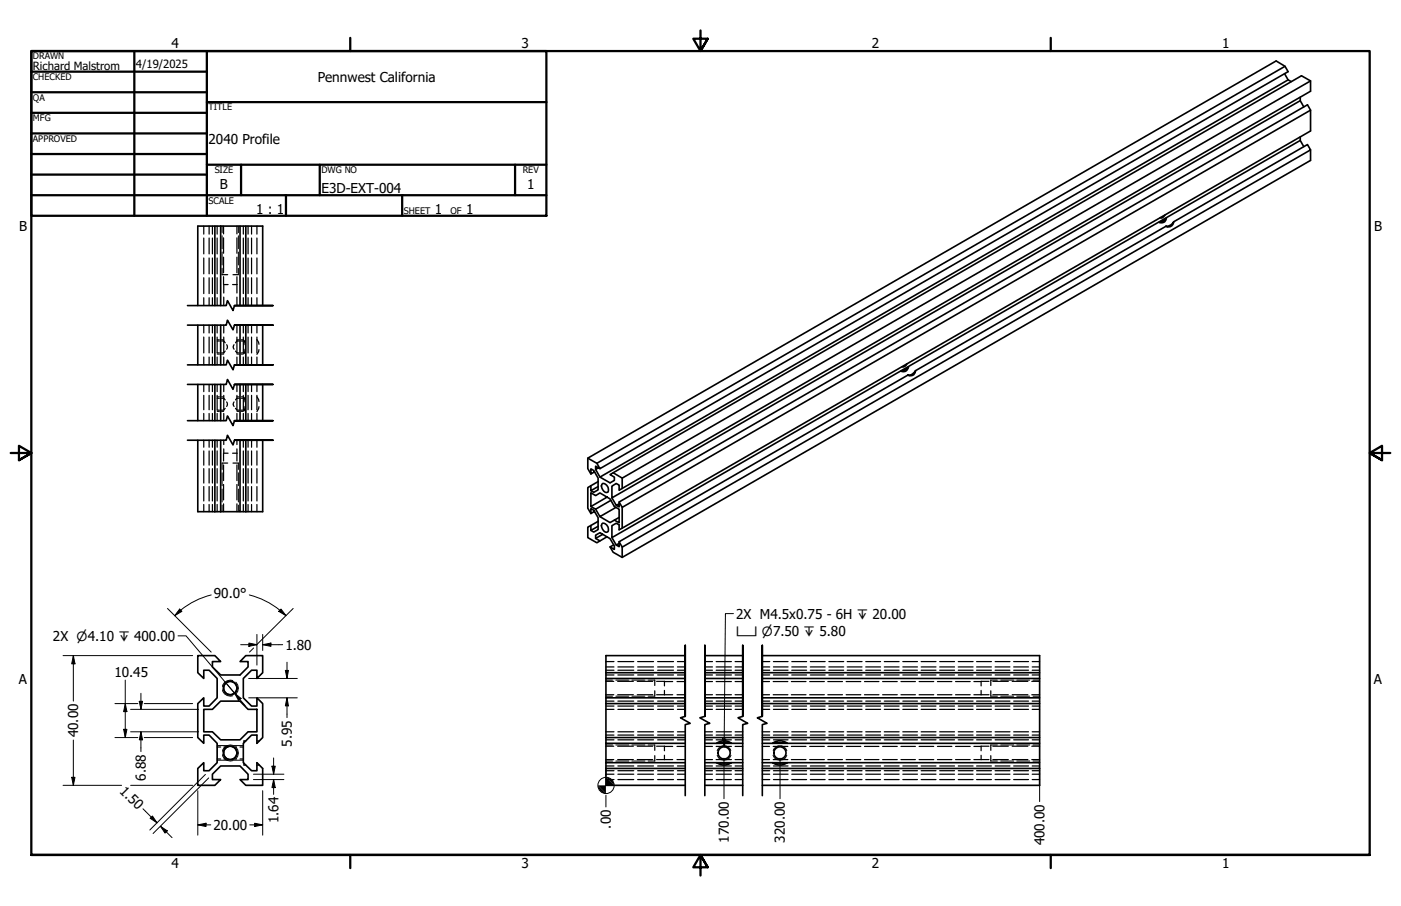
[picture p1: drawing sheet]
<svg xmlns="http://www.w3.org/2000/svg" width="432mm" height="279mm" viewBox="0 0 432 279" stroke-linecap="round" stroke-linejoin="round" font-family="sans-serif">
<!-- layer: Hidden Narrow (ANSI) -->
<g fill="none" stroke="#000" stroke-width=".31">
<path d="M68.5 69.7v2.1M68.5 72.7v4M68.5 77.7v4M73.5 69.7v2.1M73.5 72.7v4M73.5 77.7v4M68.5 82.7v2M73.5 82.7v2M66.9 104.8h.7M66.9 109.2h.7M68.3 104.8h.7M68.3 109.2h.7"/>
<path d="M73 104.8h.7M73 109.2h.7M74.4 104.8h.6M74.4 109.2h.6M66.9 122.4h.7M66.9 126.9h.7M68.3 122.4h.7M68.3 126.9h.7M73 122.4h.7M73 126.9h.7M74.4 122.4h.6M74.4 126.9h.6"/>
<path d="M68.5 142.8v2M68.5 145.8v4M68.5 150.8v4M68.5 155.8v2M73.5 142.8v2M73.5 145.8v4M73.5 150.8v4M73.5 155.8v2M68.6 212.7a2.37 2.37 0 0 0 3.2 1.9M71.8 209.9a2.45 2.45 0 0 0-3.2 1.8M72.6 210.4a2.47 2.47 0 0 1 0 3.7M186.8 209.7h2"/>
<path d="M186.8 214.7h2M189.8 209.7h4M189.8 214.7h4M194.8 209.7h4M194.8 214.7h4M199.8 209.7h2M199.8 214.7h2M305.4 209.7h2M305.4 214.7h2M308.4 209.7h4M308.4 214.7h4M313.4 209.7h4"/>
<path d="M313.4 214.7h4M318.4 209.7h2M318.4 214.7h2M66.9 229.9h3.3M66.9 234.4h3.3M68.6 232.7a2.37 2.37 0 0 0 3.2 1.9M71.8 229.9a2.45 2.45 0 0 0-3.2 1.8M71.8 229.9h3.2M71.8 234.4h3.2M72.6 230.4a2.47 2.47 0 0 1 0 3.7M186.8 229.7h2M186.8 234.7h2"/>
<path d="M189.8 229.7h4M189.8 234.7h4M194.8 229.7h4M194.8 234.7h4M199.8 229.7h2M199.8 234.7h2M221 232.9a2.25 2.25 0 0 0 2.2 1.5 2.25 2.25 0 0 0 2.1-1.5M221 231.5a2.18 2.18 0 0 1 2.1-1.5 2.18 2.18 0 0 1 2.1 1.5M238.3 232.9a2.25 2.25 0 0 0 2.1 1.5 2.25 2.25 0 0 0 2.1-1.5M238.3 231.5a2.18 2.18 0 0 1 2.1-1.6 2.18 2.18 0 0 1 2.1 1.6M305.4 229.7h2M305.4 234.7h2"/>
<path d="M308.4 229.7h4M308.4 234.7h4M313.4 229.7h4M313.4 234.7h4M318.4 229.7h2M318.4 234.7h2"/>
</g>
<!-- layer: Hidden (ANSI) -->
<g fill="none" stroke="#000" stroke-width=".38">
<path d="M62.8 69.7v2.5M62.8 73.4v4.9M62.8 79.6v4.9M64.5 69.7v2.5M64.5 73.4v4.9M64.5 79.6v4.9M65.5 69.7v2.5M65.5 73.4v4.9M65.5 79.6v4.9M66.9 69.7v2.5M66.9 73.4v4.9M66.9 79.6v4.9"/>
<path d="M68.9 69.7v2.4M68.9 73.3v4.8M68.9 79.3v4.8M73 69.7v2.4M73 73.3v4.8M73 79.3v4.8M75 69.7v2.5M75 73.4v4.9M75 79.6v4.9M76.5 69.7v2.5M76.5 73.4v4.9M76.5 79.6v4.9"/>
<path d="M77.5 69.7v2.5M77.5 73.4v4.9M77.5 79.6v4.9M79.2 69.7v2.5M79.2 73.4v4.9M79.2 79.6v4.9M62.8 85.7v4.9M62.8 91.8v2.4M64.5 85.7v4.9M64.5 91.8v2.4M65.5 85.7v4.9M65.5 91.8v2.4"/>
<path d="M66.9 85.7v4.9M66.9 91.8v2.4M68.5 84.7h1.7M68.9 85.3v2.5h1.4M69 87.8v2.6M69 91.6v2.6M71.7 87.8h1.3M71.8 84.7h1.7M73 85.3v5.1M73 91.6v2.6M75 85.7v4.9M75 91.8v2.4"/>
<path d="M76.5 85.7v4.9M76.5 91.8v2.4M77.5 85.7v4.9M77.5 91.8v2.4M79.2 85.7v4.9M79.2 91.8v2.4M62.8 100.3v2.4M62.8 103.9v4.9M62.8 110.1v2.4M62.8 118.6v2.2M64.5 100.3v2.4M64.5 103.9v4.9"/>
<path d="M64.5 110.1v2.4M64.5 118.6v2.2M65.5 100.3v2.4M65.5 103.9v4.9M65.5 110.1v2.4M65.5 118.6v2.2M66.9 105.2h.7M66.9 103.9v4.9h.7M66.9 100.3v2.4M66.9 110.1v2.4M66.9 118.6v2.2M68.3 105.2h.7l.4 .5"/>
<path d="M68.3 108.8h.7M69 100.3v2.4M69 103.9v4.9M69 110.1v2.4M69 118.6v2.2M69.4 108.3l-.4 .5M69.8 106.3a1.09 1.09 0 0 1 0 1.4M72.1 106.3a1.09 1.09 0 0 0 0 1.4M72.6 108.3l.4 .5M73 100.3v2.4M73 103.9v4.9M73 110.1v2.4"/>
<path d="M73 118.6v2.2M73 108.8h.7M73.7 105.2h-.7l-.4 .5M74.4 105.2h.6M75 103.9v4.9h-.6M75 100.3v2.4M75 110.1v2.4M75 118.6v2.2M75.2 107.7v1.3l.5-1.3M75.2 106.3v-1.3l.5 1.3M76.5 100.3v2.4M76.5 103.9v4.9"/>
<path d="M76.5 110.1v2.4M76.5 118.6v2.2M77.5 100.3v2.4M77.5 103.9v4.9M77.5 110.1v2.4M77.5 118.6v2.2M79.2 104.7l.6 1.5M79.2 100.3v2.4M79.2 103.9v4.9M79.2 110.1v2.4M79.2 118.6v2.2M79.8 107.8l-.6 1.5"/>
<path d="M62.8 121.9v4.5M62.8 127.5v2.2M62.8 135.8v2.1M62.8 139.1v4.3M64.5 121.9v4.5M64.5 127.5v2.2M64.5 135.8v2.1M64.5 139.1v4.3M65.5 121.9v4.5M65.5 127.5v2.2M65.5 135.8v2.1M65.5 139.1v4.3"/>
<path d="M66.9 122.8h.7M66.9 126.5h.7M66.9 121.9v4.5M66.9 127.5v2.2M66.9 135.8v2.1M66.9 139.1v4.3M68.3 122.8h.7l.4 .5M69 121.9v4.5M69 127.5v2.2M69 135.8v1.3M69 138.4v1.4M69.4 125.9l-.4 .6h-.7"/>
<path d="M69.8 124a1.09 1.09 0 0 1 0 1.3M70.3 139.8h-1.4v2.4M71.7 139.8h1.3M72.1 124a1.09 1.09 0 0 0 0 1.3M72.6 125.9l.4 .6h.7M73 121.9v4.5M73 127.5v2.2M73 135.8v1.3M73 138.4v3.8M73.7 122.8h-.7l-.4 .5M74.4 122.8h.6M74.4 126.5h.6"/>
<path d="M75 121.9v4.5M75 127.5v2.2M75 135.8v2.1M75 139.1v4.3M75.2 125.3v1.4l.5-1.4M75.2 124v-1.4l.5 1.4M76.5 121.9v4.5M76.5 127.5v2.2M76.5 135.8v2.1M76.5 139.1v4.3M77.5 121.9v4.5M77.5 127.5v2.2"/>
<path d="M77.5 135.8v2.1M77.5 139.1v4.3M79.2 122.4l.6 1.4M79.2 121.9v4.5M79.2 127.5v2.2M79.2 135.8v2.1M79.2 139.1v4.3M79.8 125.4l-.6 1.5M62.8 144.5v4.5M62.8 150.1v4.4M62.8 155.6v2.2M64.5 144.5v4.5"/>
<path d="M64.5 150.1v4.4M64.5 155.6v2.2M65.5 144.5v4.5M65.5 150.1v4.4M65.5 155.6v2.2M66.9 144.5v4.5M66.9 150.1v4.4M66.9 155.6v2.2M68.5 142.8h1.7M68.9 143.4v4.8M68.9 149.4v4.8M68.9 155.4v2.4"/>
<path d="M71.8 142.8h1.7M73 143.4v4.8M73 149.4v4.8M73 155.4v2.4M75 144.5v4.5M75 150.1v4.4M75 155.6v2.2M76.5 144.5v4.5M76.5 150.1v4.4M76.5 155.6v2.2M77.5 144.5v4.5M77.5 150.1v4.4"/>
<path d="M77.5 155.6v2.2M79.2 144.5v4.5M79.2 150.1v4.4M79.2 155.6v2.2M186.8 210.1h2.4M186.8 214.2h2.4M186.8 216.2h2.4M186.8 218.8h2.4M186.8 208.2h2.4M186.8 205.7h2.4M186.8 204h2.4M186.8 206.7h2.4"/>
<path d="M186.8 217.7h2.4M190.4 210.1h4.8M190.4 214.2h4.8M190.4 216.2h4.9M190.4 218.8h4.9M190.4 208.2h4.9M190.4 205.7h4.9M190.4 204h4.9M190.4 206.7h4.9M190.4 217.7h4.9M196.4 210.1h4.8M196.4 214.2h4.8"/>
<path d="M196.5 216.2h4.9M196.5 218.8h4.9M196.5 208.2h4.9M196.5 205.7h4.9M196.5 204h4.9M196.5 206.7h4.9M196.5 217.7h4.9M201.8 209.7v1.7M201.8 213v1.7M202.4 210.1h2.4v1.4M202.4 214.2h4.9M202.7 216.2h4.9"/>
<path d="M202.7 218.8h4.9M202.7 208.2h4.9M202.7 205.7h4.9M202.7 204h4.9M202.7 206.7h4.9M202.7 217.7h4.9M204.8 212.9v1.3M204.8 210.2h2.5M208.7 214.2h2.5M208.7 210.2h2.5M208.8 216.2h2.4M208.8 218.8h2.4"/>
<path d="M208.8 208.2h2.4M208.8 205.7h2.4M208.8 204h2.4M208.8 206.7h2.4M208.8 217.7h2.4M217.2 214.2h2.4M217.2 216.2h2.4M217.2 218.8h2.4M217.2 208.2h2.4M217.2 205.7h2.4M217.2 204h2.4M217.2 206.7h2.4"/>
<path d="M217.2 217.7h2.4M217.2 210.2h2.4M220.7 214.2h4.7M220.7 216.2h4.7M220.7 218.8h4.7M220.7 208.2h4.7M220.7 205.7h4.7M220.7 204h4.7M220.7 206.7h4.7M220.7 217.7h4.7M220.7 210.2h4.7M226.6 214.2h2.3"/>
<path d="M226.6 216.2h2.3M226.6 218.8h2.3M226.6 208.2h2.3M226.6 205.7h2.3M226.6 204h2.3M226.6 206.7h2.3M226.6 217.7h2.3M226.6 210.2h2.3M234.9 214.2h2.3M234.9 216.2h2.3M234.9 218.8h2.3M234.9 208.2h2.3"/>
<path d="M234.9 205.7h2.3M234.9 204h2.3M234.9 206.7h2.3M234.9 217.7h2.3M234.9 210.2h2.3M238.3 214.2h4.5M238.3 210.2h4.5M238.4 216.2h4.5M238.4 218.8h4.5M238.4 208.2h4.5M238.4 205.7h4.5M238.4 204h4.5"/>
<path d="M238.4 206.7h4.5M238.4 217.7h4.5M243.9 214.2h4.5M243.9 210.2h4.5M244 216.2h4.6M244 218.8h4.6M244 208.2h4.6M244 205.7h4.6M244 204h4.6M244 206.7h4.6M244 217.7h4.6M249.6 214.2h4.5"/>
<path d="M249.6 210.2h4.5M249.7 216.2h4.6M249.7 218.8h4.6M249.7 208.2h4.6M249.7 205.7h4.6M249.7 204h4.6M249.7 206.7h4.6M249.7 217.7h4.6M255.1 214.2h4.6M255.1 210.2h4.6M255.5 216.2h4.5M255.5 218.8h4.5"/>
<path d="M255.5 208.2h4.5M255.5 205.7h4.5M255.5 204h4.5M255.5 206.7h4.5M255.5 217.7h4.5M260.8 214.2h4.5M260.8 210.2h4.5M261.1 216.2h4.6M261.1 218.8h4.6M261.1 208.2h4.6M261.1 205.7h4.6M261.1 204h4.6"/>
<path d="M261.1 206.7h4.6M261.1 217.7h4.6M266.4 214.2h4.5M266.4 210.2h4.5M266.8 216.2h4.6M266.8 218.8h4.6M266.8 208.2h4.6M266.8 205.7h4.6M266.8 204h4.6M266.8 206.7h4.6M266.8 217.7h4.6M272 214.2h4.5"/>
<path d="M272 210.2h4.5M272.5 216.2h4.6M272.5 218.8h4.6M272.5 208.2h4.6M272.5 205.7h4.6M272.5 204h4.6M272.5 206.7h4.6M272.5 217.7h4.6M277.7 214.2h4.4M277.7 210.2h4.4M278.3 216.2h4.5M278.3 218.8h4.5"/>
<path d="M278.3 208.2h4.5M278.3 205.7h4.5M278.3 204h4.5M278.3 206.7h4.5M278.3 217.7h4.5M283.3 214.2h4.5M283.3 210.2h4.5M283.9 216.2h4.6M283.9 218.8h4.6M283.9 208.2h4.6M283.9 205.7h4.6M283.9 204h4.6"/>
<path d="M283.9 206.7h4.6M283.9 217.7h4.6M288.9 214.2h4.5M288.9 210.2h4.5M289.6 216.2h4.6M289.6 218.8h4.6M289.6 208.2h4.6M289.6 205.7h4.6M289.6 204h4.6M289.6 206.7h4.6M289.6 217.7h4.6M294.5 214.2h4.5"/>
<path d="M294.5 210.2h4.5M295.3 216.2h4.6M295.3 218.8h4.6M295.3 208.2h4.6M295.3 205.7h4.6M295.3 204h4.6M295.3 206.7h4.6M295.3 217.7h4.6M300.2 214.2h4.6M300.2 210.2h2.2M301 216.2h4.6M301 218.8h4.6"/>
<path d="M301 208.2h4.6M301 205.7h4.6M301 204h4.6M301 206.7h4.6M301 217.7h4.6M302.4 212.9v1.3M304.8 210.1h-2.4v1.4M305.4 209.7v1.7M305.4 213v1.7M306 210.1h4.8M306 214.2h4.8M306.7 216.2h4.6"/>
<path d="M306.7 218.8h4.6M306.7 208.2h4.6M306.7 205.7h4.6M306.7 204h4.6M306.7 206.7h4.6M306.7 217.7h4.6M312 210.1h4.8M312 214.2h4.8M312.4 216.2h4.6M312.4 218.8h4.6M312.4 208.2h4.6M312.4 205.7h4.6"/>
<path d="M312.4 204h4.6M312.4 206.7h4.6M312.4 217.7h4.6M318 210.1h2.4M318 214.2h2.4M318.1 216.2h2.3M318.1 218.8h2.3M318.1 208.2h2.3M318.1 205.7h2.3M318.1 204h2.3M318.1 206.7h2.3M318.1 217.7h2.3"/>
<path d="M66.9 230.4h1.1M66.9 234.1h1.1M69 230.4h1.1M69 234.1h1.1M71.9 230.4h1M71.9 234.1h1M74 230.4h1M74 234.1h1M75.2 228.9v.1M75.2 235.3v.3M75.2 235.8l.2 .2M75.4 228.5l-.2 .2"/>
<path d="M75.6 236h.2M75.6 228.5h.2M79.2 236h.2M79.2 228.5h.2M79.7 236h.2M79.7 228.5h.2M186.8 230.1h2.4M186.8 234.3h2.4M186.8 226.7h2.4M186.8 228.2h2.4M186.8 225.7h2.4M186.8 237.7h2.4"/>
<path d="M186.8 238.8h2.4M186.8 236.2h2.4M190.4 230.1h4.8M190.4 234.3h4.8M190.4 226.7h4.9M190.4 228.2h4.9M190.4 225.7h4.9M190.4 237.7h4.9M190.4 238.8h4.9M190.4 236.2h4.9M196.4 230.1h4.8M196.4 234.3h4.8"/>
<path d="M196.5 226.7h4.9M196.5 228.2h4.9M196.5 225.7h4.9M196.5 237.7h4.9M196.5 238.8h4.9M196.5 236.2h4.9M201.8 229.7v1.7M201.8 233v1.7M202.4 230.1l4.9 .1M202.4 234.3h4.9M202.7 226.7h4.9M202.7 228.2h4.9"/>
<path d="M202.7 225.7h4.9M202.7 237.7h4.9M202.7 238.8h4.9M202.7 236.2h4.9M204.8 230.1v1.4M204.8 232.9v1.4M208.7 230.2h2.5M208.7 234.3h2.5M208.8 226.7h2.4M208.8 228.2h2.4M208.8 225.7h2.4M208.8 237.7h2.4"/>
<path d="M208.8 238.8h2.4M208.8 236.2h2.4M217.2 230.2h2.4M217.2 234.3h2.4M217.2 226.7h2.4M217.2 228.2h2.4M217.2 225.7h2.4M217.2 237.7h2.4M217.2 238.8h2.4M217.2 236.2h2.4M220.7 230.2h4.7M220.7 234.3h4.7"/>
<path d="M220.7 226.7h4.7M220.7 228.2h4.7M220.7 225.7h4.7M220.7 237.7h4.7M220.7 238.8h4.7M220.7 236.2h4.7M226.6 230.2h2.3M226.6 234.3h2.3M226.6 226.7h2.3M226.6 228.2h2.3M226.6 225.7h2.3M226.6 237.7h2.3"/>
<path d="M226.6 238.8h2.3M226.6 236.2h2.3M234.9 230.2h2.3M234.9 234.3h2.3M234.9 226.7h2.3M234.9 228.2h2.3M234.9 225.7h2.3M234.9 237.7h2.3M234.9 238.8h2.3M234.9 236.2h2.3M238.3 230.2h4.5M238.3 234.3h4.5"/>
<path d="M238.4 226.7h4.5M238.4 228.2h4.5M238.4 225.7h4.5M238.4 237.7h4.5M238.4 238.8h4.5M238.4 236.2h4.5M243.9 230.2h4.5M243.9 234.3h4.5M244 226.7h4.6M244 228.2h4.6M244 225.7h4.6M244 237.7h4.6"/>
<path d="M244 238.8h4.6M244 236.2h4.6M249.6 230.2h4.5M249.6 234.3h4.5M249.7 226.7h4.6M249.7 228.2h4.6M249.7 225.7h4.6M249.7 237.7h4.6M249.7 238.8h4.6M249.7 236.2h4.6M255.1 230.2h4.6M255.1 234.3h4.6"/>
<path d="M255.5 226.7h4.5M255.5 228.2h4.5M255.5 225.7h4.5M255.5 237.7h4.5M255.5 238.8h4.5M255.5 236.2h4.5M260.8 230.2h4.5M260.8 234.3h4.5M261.1 226.7h4.6M261.1 228.2h4.6M261.1 225.7h4.6M261.1 237.7h4.6"/>
<path d="M261.1 238.8h4.6M261.1 236.2h4.6M266.4 230.2h4.5M266.4 234.3h4.5M266.8 226.7h4.6M266.8 228.2h4.6M266.8 225.7h4.6M266.8 237.7h4.6M266.8 238.8h4.6M266.8 236.2h4.6M272 230.2h4.5M272 234.3h4.5"/>
<path d="M272.5 226.7h4.6M272.5 228.2h4.6M272.5 225.7h4.6M272.5 237.7h4.6M272.5 238.8h4.6M272.5 236.2h4.6M277.7 230.2h4.4M277.7 234.3h4.4M278.3 226.7h4.5M278.3 228.2h4.5M278.3 225.7h4.5M278.3 237.7h4.5"/>
<path d="M278.3 238.8h4.5M278.3 236.2h4.5M283.3 230.2h4.5M283.3 234.3h4.5M283.9 226.7h4.6M283.9 228.2h4.6M283.9 225.7h4.6M283.9 237.7h4.6M283.9 238.8h4.6M283.9 236.2h4.6M288.9 230.2h4.5M288.9 234.3h4.5"/>
<path d="M289.6 226.7h4.6M289.6 228.2h4.6M289.6 225.7h4.6M289.6 237.7h4.6M289.6 238.8h4.6M289.6 236.2h4.6M294.5 230.2h4.5M294.5 234.3h4.5M295.3 226.7h4.6M295.3 228.2h4.6M295.3 225.7h4.6M295.3 237.7h4.6"/>
<path d="M295.3 238.8h4.6M295.3 236.2h4.6M300.2 234.3h4.6M301 226.7h4.6M301 228.2h4.6M301 225.7h4.6M301 237.7h4.6M301 238.8h4.6M301 236.2h4.6M302.4 230.1v1.4M302.4 232.9v1.4M304.8 230.1l-4.6 .1"/>
<path d="M305.4 229.7v1.7M305.4 233v1.7M306 230.1h4.8M306 234.3h4.8M306.7 226.7h4.6M306.7 228.2h4.6M306.7 225.7h4.6M306.7 237.7h4.6M306.7 238.8h4.6M306.7 236.2h4.6M312 230.1h4.8M312 234.3h4.8"/>
<path d="M312.4 226.7h4.6M312.4 228.2h4.6M312.4 225.7h4.6M312.4 237.7h4.6M312.4 238.8h4.6M312.4 236.2h4.6M318 230.1h2.4M318 234.3h2.4M318.1 226.7h2.3M318.1 228.2h2.3M318.1 225.7h2.3M318.1 237.7h2.3"/>
<path d="M318.1 238.8h2.3M318.1 236.2h2.3M186.8 240.4h2.4M190.4 240.4h4.9M196.5 240.4h4.9M202.7 240.4h4.9M208.8 240.4h2.4M217.2 240.4h2.4M220.7 240.4h4.7M226.6 240.4h2.3M234.9 240.4h2.3M238.4 240.4h4.5"/>
<path d="M244 240.4h4.6M249.7 240.4h4.6M255.5 240.4h4.5M261.1 240.4h4.6M266.8 240.4h4.6M272.5 240.4h4.6M278.3 240.4h4.5M283.9 240.4h4.6M289.6 240.4h4.6M295.3 240.4h4.6M301 240.4h4.6M306.7 240.4h4.6"/>
<path d="M312.4 240.4h4.6M318.1 240.4h2.3"/>
</g>
<!-- layer: Visible (ANSI) -->
<g fill="none" stroke="#000" stroke-width=".51">
<path d="M395.9 22.7l1.1 1.9M396 20.4l-212 122.5-2.8-1.6M397 24.6l-212.1 122.5-1.3-2.3M397 24.6l1 .5M400.7 30v1.1l1.1 1.9M400.7 31.1l-212.1 122.4v-3.6l1.3-.8 .9 .5v1.6l1-.6M403.9 25l-212.1 122.4-2.8-1.6M403.9 34l-212.1 122.5-1-1.7M400.7 42.2v1.1l1.1 1.9M400.7 43.3l-212.1 122.5v-3.7l1.3-.7 .9 .5v1.5l1-.5M403.9 46.2v3.3l-212.1 122.4v-3.2M66.2 69.7v24.5"/>
<path d="M68 69.7h13v24.5M68 69.7h-7v24.5M68 69.7v24.5M74 69.7v24.5M75.8 69.7v24.5M359.1 66.3a1.18 1.18 0 0 1-1.5 .8M359.3 69.8a2.65 2.65 0 0 0 2.5-1.4 1.63 1.63 0 0 1-2.5 1.4zM359.3 69.8l-77.1 44.5M359.5 67.3a2.5 2.5 0 0 1-2.2 1.3M359.5 67.3a1.47 1.47 0 0 1-2.2 1.3M359.5 67.3l-2.2 1.3M361.8 68.4l41.2-23.8 .9 1.6-212.1 122.5-1-1.6 89-51.4"/>
<path d="M61 100.3v12.2M61 118.6v11.1M66.2 100.3v12.2M66.2 118.6v11.1M68 100.3v12.2M68 118.6v11.1M74 100.3v12.2M74 118.6v11.1M75.8 100.3v12.2M75.8 118.6v11.1M81 100.3v12.2M81 118.6v11.1"/>
<path d="M279.5 112.2a1.31 1.31 0 0 1-1.5 .9M279.8 115.7a2.24 2.24 0 0 0 2.4-1.4 1.58 1.58 0 0 1-2.4 1.4zM280 113.3a2.83 2.83 0 0 1-2.3 1.2M280 113.3a1.56 1.56 0 0 1-2.3 1.2M280 113.3l-2.3 1.2M61 135.8v22h7M66.2 135.8v22M68 135.8v22M74 135.8v22h-6M75.8 135.8v22M81 135.8v22h-7M182.1 149.8v1.5l2.2-1.2"/>
<path d="M183.2 157.7l-1.1 .7v-1.6l.9 .6 1.3 2.2v3.7l-1.3 .8-.9-.5M183.2 145.5l-1.1 .7v-1.6l.9 .5 1.3 2.3v3.7l-1.3 .7-.9-.5M184 142.9l.9 1.6 212.1-122.4-1-1.7-2.7-1.6-212.1 122.5v3.2l.9 1.7M184.3 148.5l-3.1 1.9v6.3l.9 1.7M184.4 144.3l-.8 .5v-1l1.3 .7M184.9 147.1l3.1 1.8 1.4-.8v-1l-1.4-.7 1-.6 212.1-122.4 2.8 1.6v3.1l-212.1 122.5v-3.2M184.9 159.3l3.1 1.9 2.8-1.6M185.7 149.1a1.9 1.9 0 0 1 1.7 2.7 1.72 1.72 0 0 1-1.9-2.4zM187.1 153.3l-5 2.9v-4.2l1.5 .8 1.3-.8 3.1 1.9 1.4 2.3 1.4 .8v4.2l-1.4-.8M188.3 154.3l-4.7 2.7-1.5-.8M188.6 153.5l1.3 2.3 .9-.4M189.9 156.5l-5 2.8-1.3-2.3"/>
<path d="M189.9 155.8l.9 .5v-1.5l212.2-122.5 .9 1.7v6.4l-212.1 122.5v-6.4M182.1 162.1v1.5l2.2-1.3M184.3 160.8l-3.1 1.8v3.2l2.8 1.6 .9-.6M185.7 161.4a1.88 1.88 0 0 1 1.7 2.6 1.67 1.67 0 0 1-1.7-.6 1.67 1.67 0 0 1-.2-1.8zM185.7 164.8l-2.1 1.3v-1.1l1.3-.7 3.1 1.8 1.4 2.3v1l-1.4-.7M187.1 165.5l-2.2 1.3-1.3-.7M188.6 165.8l1.3 2.3 .9-.5M189.2 168l-1.2 .7 1 1.6 2.8 1.6M190.8 167.1v1.5l-.9-.5M61 202.2h5.2l1.8 1.8h-2.5v1.7l2.5 2.5h6l2.5-2.5v-1.7h-2.5l1.8-1.8h5.2v5.3l-1.8 1.7v-2.5h-1.7l-2.5 2.5v6l2.5 2.5h1.7v-2.5l1.8 1.8v10.5l-1.8 1.7v-2.5h-1.7l-2.5 2.5v6l2.5 2.5h1.7v-2.5l1.8 1.8v5.2h-5.2l-1.8-1.8h2.5v-1.6l-2.5-2.6h-6l-2.5 2.6v1.6h2.5l-1.8 1.8h-5.2v-5.2l1.8-1.8v2.5h1.7l2.4-2.5v-6l-2.4-2.5h-1.7v2.5l-1.8-1.7v-10.5l1.8-1.8v2.5h1.7l2.4-2.5v-6l-2.4-2.5h-1.7v2.5l-1.8-1.7zM62.8 218.8h2.7l2.5-2.6h6l2.5 2.6h2.7v6.9h-2.7l-2.5 2.5h-6l-2.5-2.5h-2.7zM186.8 207.5h24.4"/>
<path d="M186.8 209.2h24.4M186.8 215.2h24.4M186.8 217h24.4M211.2 202.2h-24.4v40h24.4M217.2 202.2h11.7M217.2 207.5h11.7M217.2 209.2h11.7M217.2 215.2h11.7M217.2 217h11.7M234.9 202.2h85.5v33M234.9 207.5h85.5M234.9 209.2h85.5"/>
<path d="M234.9 215.2h85.5M234.9 217h85.5M186.8 229.2h24.4M186.8 235.2h24.4M186.8 227.5h24.4M186.8 237h24.4M217.2 229.2h11.7M217.2 235.2h11.7M217.2 227.5h11.7M217.2 237h11.7M220.9 235.2a4 4 0 0 0 4.5 0M220.9 229.2a3.7 3.7 0 0 1 4.5 0"/>
<path d="M221.1 235.3h4.1M221.1 229h4.1M234.9 229.2h85.5M234.9 235.2h7.8M234.9 227.5h85.5M238.1 235.2a3.9 3.9 0 0 0 4.6 0M238.1 229.2a3.7 3.7 0 0 1 4.6 0M238.3 235.3h4.1M238.3 229h4.1M242.7 235.2h77.7v1.8h-85.5M320.4 237v5.2h-85.5M217.2 242.2h11.7"/>
<circle cx="71" cy="212.2" r="2.06"/>
<circle cx="71" cy="232.2" r="2.06"/>
<circle cx="223.2" cy="232.2" r="1.87"/>
<circle cx="240.4" cy="232.2" r="1.87"/>
</g>
<!-- layer: Break Line (ANSI) -->
<path d="M57.8 94.2h11.9l.4-1.5 1.7 3.1 .5-1.6h11.8h-11.8M57.8 118.6h11.9l.4-1.6 1.7 3.1 .5-1.5h11.8h-11.8M57.8 112.5h11.9l.4-1.4 1.7 2.9 .5-1.5h11.8h-11.8M57.8 100.3h11.9l.4-1.6 1.7 3 .5-1.4h11.8h-11.8M57.8 135.8h11.9l.4-1.6 1.7 3 .5-1.4h11.8h-11.8M57.8 129.7h11.9l.4-1.4 1.7 3 .5-1.6h11.8h-11.8M211.2 220.9v-21.9v21.9l-1.5 .5 3 1.7-1.5 .4v21.9M217.2 220.9v-21.9v21.9l-1.5 .5 3.1 1.7-1.6 .4v21.9M228.9 220.9v-21.9v21.9l-1.4 .5 2.9 1.7-1.5 .4v21.9M234.9 220.9v-21.9v21.9l-1.5 .5 3 1.7-1.5 .4v21.9" fill="none" stroke="#000" stroke-width=".51"/>
<!-- layer: Border (ANSI) -->
<g fill="none" stroke="#000" stroke-width=".7">
<path d="M9.7 15.7h158.7v50.8h-158.7zM41.4 15.7v50.8M63.8 15.7v50.8M107.9 11.7v4M215.9 9.4v6.3l-2.2-3.8h4.4l-2.2 3.8 2.2-3.8M323.8 11.7v4M9.7 22.1h54.1M9.7 28.4h54.1M9.7 34.8h54.1M63.8 31.5h104.6M9.7 41.1h54.1M9.7 47.5h54.1"/>
<path d="M9.7 53.8h54.1M63.8 50.8h104.6M74.3 50.8v9.4M98.6 50.8v9.4M158.7 50.8v9.4M9.7 60.2h158.7M88.1 60.2v6.3M124 60.2v6.3M3.3 139.7h6.4l-3.9-2.2v4.4l3.9-2.2-3.9 2.2M428.5 139.7h-6.4l3.9-2.2v4.4l-3.9-2.2 3.9 2.2M9.7 263.7v-248h412.4v248h-412.4h412.4M107.9 263.7v4"/>
<path d="M218.1 267.5l-2.2-3.8 2.2 3.8h-4.4l2.2-3.8v6.3M323.8 263.7v4"/>
</g>
<!-- layer: Dimension (ANSI) -->
<g fill="none" stroke="#000" stroke-width=".31">
<path d="M51.6 187.6l13.5 13.5M55.4 187.8l.7 .7-2.3 1.4zM55.7 188.2l-1.9 1.7M65.1 183.5a24.2 24.2 0 0 0-9.4 4.7M74.2 198.8h5M76.7 198.3l2.5 .5-2.5 .5zM76.8 183.5a24.2 24.2 0 0 1 9.4 4.7M78.2 199.8l-1.3 1.3M79.2 195.6v9.5M81 198.8l2.5-.5v1zM81 195.6v5M81 198.8h6.1"/>
<path d="M86.2 188.2l1.9 1.7M86.6 187.8l1.5 2.1-2.2-1.4zM90.4 187.6l-11.3 11.3M19.4 202.2h40M22.6 202.2l.5 2.5h-1zM22.6 202.2v14M35.4 217h7.1M38.6 217l.5 2.5h-1zM38.6 209.7v17.8M40.3 218.8h20.9M42.9 216.3h1l-.5 2.5zM43.4 213.8v5"/>
<path d="M44.4 217h15M76.6 209.2h15M76.6 215.2h15M87.9 206.8h1l-.4 2.4zM88.5 215.2l.4 2.5h-1zM88.5 204.2v5M88.5 215.2v6.1M22.1 239.7h1l-.5 2.5zM22.6 228.2v14M35.4 227.5h7.1M38.1 224.9h1l-.5 2.6zM40.3 225.7h20.9"/>
<path d="M43.4 225.7l.5 2.5h-1zM43.4 225.7v6.1M44.4 227.5h15M63.3 238.8l-17.1 17.2M64.3 239.9l-17.1 17.1M78.1 238.8h9.4M83.8 236.3h1l-.5 2.5zM84.3 233.7v5.1M186.8 236.8v2.4M223.1 233.8v12.5M240.4 233.8v12.5M320.4 236.8v10.4"/>
<path d="M19.4 242.2h18.1M40.3 242.2h19.1M44.1 249.4l4.3 4.3M47 251.7l1.4 2-2.1-1.4zM49.5 254.8l2.1 1.4-.7 .7zM49.5 254.8l3.5 3.5M61 254.4l2.5-.5v1zM61 254.4h4M61 243.8v13.8M77 254.4h4M78.1 240.4h9.4M78.5 253.9l2.5 .5-2.5 .5z"/>
<path d="M81 243.8v13.8M84.3 240.4l.5 2.5h-1zM84.3 240.4v4.6M186.8 245.2v3.7"/>
<circle cx="186.8" cy="242.2" r="2.51"/>
</g>
<g fill="#000">
<path d="M55.4 187.8l.7 .7-2.3 1.4zM76.7 198.3l2.5 .5-2.5 .5zM81 198.8l2.5-.5v1zM86.6 187.8l1.5 2.1-2.2-1.4zM22.6 202.2l.5 2.5h-1zM38.6 217l.5 2.5h-1zM42.9 216.3h1l-.5 2.5zM87.9 206.8h1l-.4 2.4zM88.5 215.2l.4 2.5h-1zM22.1 239.7h1l-.5 2.5zM38.1 224.9h1l-.5 2.6zM43.4 225.7l.5 2.5h-1z"/>
<path d="M83.8 236.3h1l-.5 2.5zM47 251.7l1.4 2-2.1-1.4zM49.5 254.8l2.1 1.4-.7 .7zM61 254.4l2.5-.5v1zM78.5 253.9l2.5 .5-2.5 .5zM84.3 240.4l.5 2.5h-1z"/>
<path d="M184.3 242.2l2.5 2.5a2.61 2.61 0 0 1-2.5-2.5z" fill-rule="evenodd"/>
<path d="M184.3 242.2h5l-2.5-2.5v5z" fill-rule="evenodd"/>
<path d="M186.8 239.7a2.61 2.61 0 0 1 2.5 2.5z" fill-rule="evenodd"/>
</g>
<!-- layer: Symbol (ANSI) -->
<path d="M54.9 196.1h2.4l15 17.7M226.1 189.2h-2.5l-.4 41.2M69.7 210.6l2.6 3.2M72.3 213.8l2 1.6-.8 .6zM72.3 213.8l3.3 3.8M222.7 227.8l1 .1-.5 2.5z" fill="none" stroke="#000" stroke-width=".31"/>
<path d="M72.3 213.8l2 1.6-.8 .6zM222.7 227.8l1 .1-.5 2.5z" fill="#000"/>
<g font-size="4.2">
<text x="52.8" y="14.7">4</text>
<text x="160.8" y="14.7">3</text>
<text x="268.7" y="14.7">2</text>
<text x="376.7" y="14.7">1</text>
<text x="97.9" y="25.2">Pennwest California</text>
<text x="64.3" y="44.3">2040 Profile</text>
<text x="67.8" y="58.3">B</text>
<text x="99.1" y="59.6">E3D-EXT-004</text>
<text x="162.4" y="58.3">1</text>
<text x="134" y="66">1</text>
<text x="143.6" y="66">1</text>
<text x="5.9" y="71.4">B</text>
<text x="78.9" y="66">1 : 1</text>
<text x="423.5" y="71.4">B</text>
<text x="65.9" y="184.3">90.0°</text>
<text x="226.9" y="190.8">2X M4.5x0.75 - 6H ↧ 20.00</text>
<text x="16.3" y="197.6">2X ⌀4.10 ↧ 400.00</text>
<text x="87.9" y="200.3">1.80</text>
<text x="35.2" y="208.9">10.45</text>
<text x="5.8" y="211.1">A</text>
<text x="423.4" y="211.1">A</text>
<text x="24.1" y="227.4" transform="rotate(-90 24.1 227.4)">40.00</text>
<text x="90" y="230.3" transform="rotate(-90 90 230.3)">5.95</text>
<text x="36.6" y="244.2" transform="rotate(45 36.6 244.2)">1.50</text>
<text x="45" y="240.7" transform="rotate(-90 45 240.7)">6.88</text>
<text x="65.8" y="255.9">20.00</text>
<text x="85.9" y="253.9" transform="rotate(-90 85.9 253.9)">1.64</text>
<text x="188.3" y="255.5" transform="rotate(-90 188.3 255.5)">.00</text>
<text x="224.7" y="259.8" transform="rotate(-90 224.7 259.8)">170.00</text>
<text x="241.9" y="259.8" transform="rotate(-90 241.9 259.8)">320.00</text>
<text x="321.9" y="260.7" transform="rotate(-90 321.9 260.7)">400.00</text>
<text x="52.8" y="267.7">4</text>
<text x="160.8" y="267.7">3</text>
<text x="268.7" y="267.7">2</text>
<text x="376.7" y="267.7">1</text>
</g>
<text font-size="3.9" x="226.9" y="196.1">⌴ ⌀7.50 ↧ 5.80</text>
<g font-size="3.5">
<text x="10.2" y="21.5">Richard Malstrom</text>
<text x="41.9" y="21">4/19/2025</text>
</g>
<g font-size="2.8">
<text x="10.2" y="18.3">DRAWN</text>
<text x="10.2" y="24.7">CHECKED</text>
<text x="10.2" y="31.1">QA</text>
<text x="64.3" y="34">TITLE</text>
<text x="10.2" y="37.4">MFG</text>
<text x="10.2" y="43.8">APPROVED</text>
<text x="66.2" y="53.4">SIZE</text>
<text x="99.1" y="53.4">DWG NO</text>
<text x="161.1" y="53.3">REV</text>
<text x="64.3" y="62.8">SCALE</text>
<text x="124.5" y="66">SHEET</text>
<text x="138.9" y="66">OF</text>
</g>
</svg>
